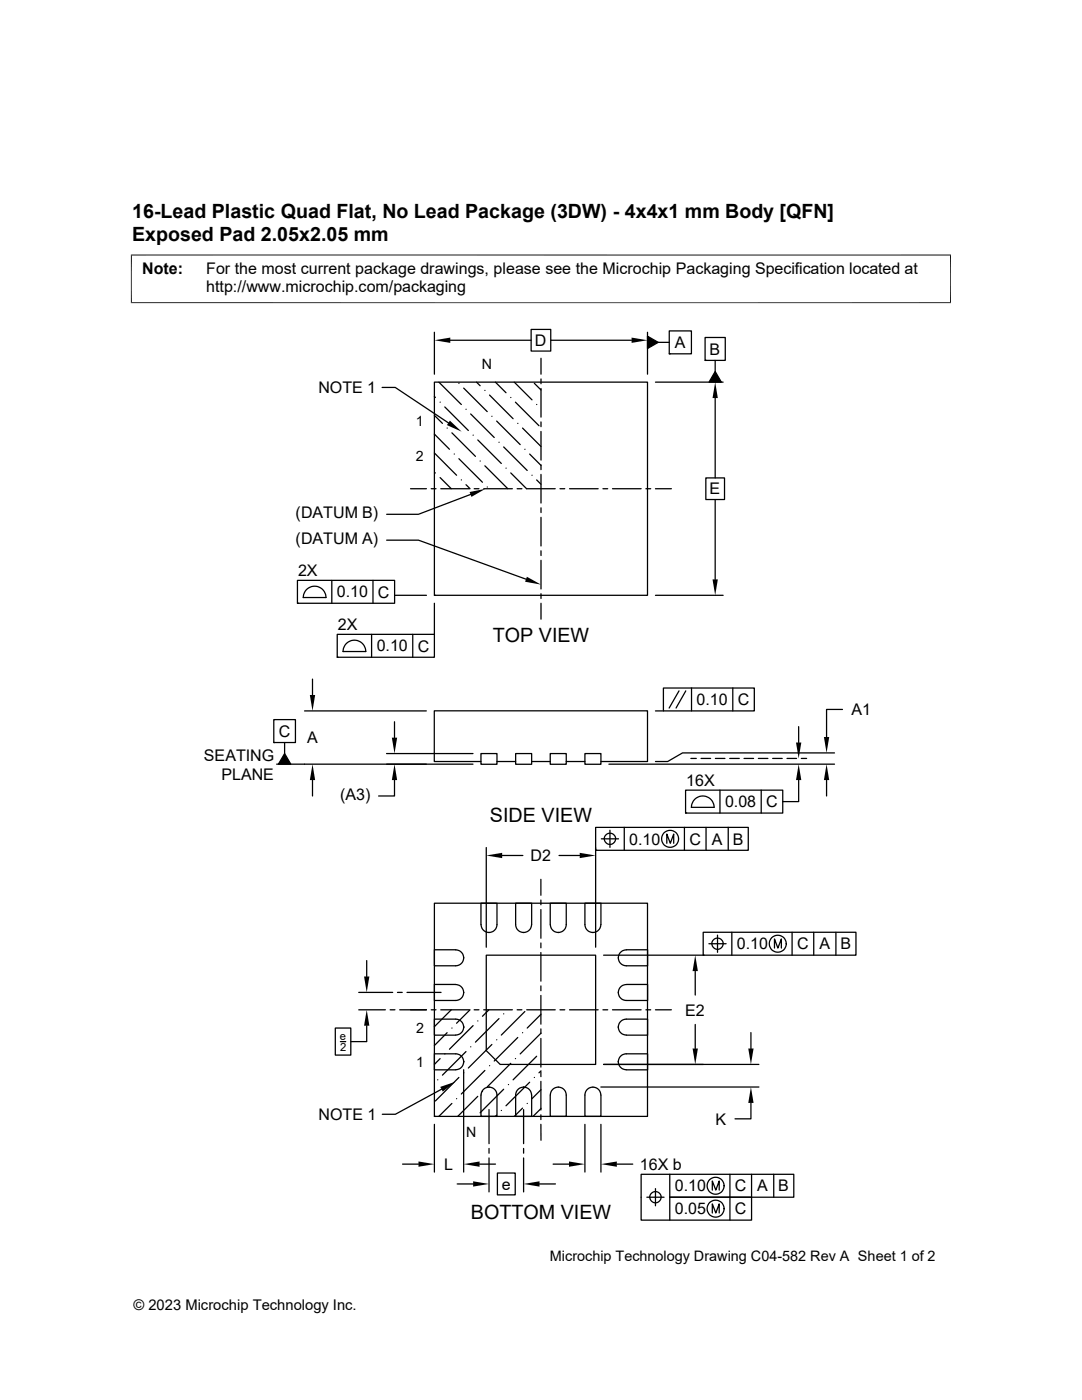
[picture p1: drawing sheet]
<svg xmlns="http://www.w3.org/2000/svg" width="216mm" height="279mm" viewBox="0 0 216 279" stroke-linecap="round" stroke-linejoin="round" font-family="sans-serif">
<g fill="none" stroke="#000" stroke-width=".25">
<path d="M76.2 77.3h2.7l10.6 7.1M86.7 76.3h42.5v42.5h-42.5zM86.7 79.1l.2 .2M86.7 66.3v8.4M87.6 76.3l4.5 4.4M89.9 67.9h16.1M91.6 76.5h.1M92.5 77.4l4.7 4.7M95.1 76.3l.7 .7M96.8 77.9h.1M97.7 78.8l4.7 4.8M98.8 76.3l2.2 2.1"/>
<path d="M101.9 79.3h.1M102.6 76.3l3.6 3.5M106 65.7h3.9v4.4h-3.9zM106.6 76.5l1.3 1.3M107.9 71.5v3.2M107.9 75.6v1M107.9 77.5v5.7M109.9 67.9h16.1M129.2 67.1l2.1 1.2-2.1 1.3zM129.2 66.3v8.4M130.8 76.3h13.5M131.3 68.3h2.2"/>
<path d="M133.5 66h4.5v4.6h-4.5zM133.5 70.6h.1M140.7 67.4h4v4.5h-4zM140.7 71.9h.1M142.7 74.1l1.2 2.2h-2.4zM142.7 71.9v2.2M142.7 79.4v16M81.9 97.5h3.2M86 97.5h1M86.7 82.9l1.6 1.6M86.7 86.6l3 3.1M86.7 90.4l4.4 4.4"/>
<path d="M86.9 94.4h.1M87.8 80.3h.1M87.8 95.3l2.2 2.2M87.9 97.5h5.8M88.8 81.2l4.7 4.7M89.2 85.4h.1M90.2 86.4l4.7 4.7M90.6 90.6h.1M91.6 91.5l4.7 4.7M92.1 95.8h.1M93 81.7h.1M93 96.7l.8 .8"/>
<path d="M93.9 98.7l-10.4 3.9h-6.3M93.9 82.6l4.7 4.7M94.4 86.8h.1M94.6 97.5h1M95.3 87.8l4.7 4.7M95.8 92h.1M96.5 97.5h5.7M96.8 93l4.5 4.5M97.2 97.2h.1M98.1 83.1h.1M99.1 84l4.7 4.7M99.6 88.3h.1"/>
<path d="M100.5 89.2l4.7 4.7M101 93.4h.1M101.9 94.4l3.2 3.1M102.8 80.3l4.7 4.7M103.2 97.5h.9M103.3 84.5h.1M104.3 85.4l3.6 3.7M104.7 89.7h.1M105.1 97.5h5.7M105.7 90.6l2.2 2.3M106.2 94.8h.1M107.1 80.7h.1"/>
<path d="M107.1 95.8l.8 .8M107.9 84.2v1M107.9 86.1v5.7M107.9 92.8v.9M107.9 94.7v5.7M111.7 97.5h1M113.6 97.5h5.8M120.3 97.5h1M122.2 97.5h5.7M128.9 97.5h.9M130.8 97.5h3.2M140.8 95.4h3.8v4.3h-3.8z"/>
<path d="M142.7 99.7v15.9M59.4 115.8h19.3v4.6h-19.3zM61.3 117.5a2.27 2.27 0 0 1 2.4-.3 2.27 2.27 0 0 1 1.3 2.1h-4.5l.2-1zM66.2 115.8v4.6M74.4 115.8v4.6M77.2 107.8h6.3l21.5 7.8M78.7 118.8h6.4M86.7 118.8h.1M107.9 101.3v1M107.9 103.3v5.7M107.9 109.9v1M107.9 111.8v5.7"/>
<path d="M107.9 118.5v.9M130.8 118.8h13.5M59.4 120.4h.1M62.4 135.5v3.2M67.3 126.6h19.4v4.6h-19.4zM67.3 131.2h.1M69.2 128.3a2.27 2.27 0 0 1 2.5-.3 2.27 2.27 0 0 1 1.3 2h-4.5l.2-.9zM74.1 126.6v4.6M82.4 126.6v4.6M86.7 120.4v6.2M107.9 120.4v3.2M132.4 137.3h18.1v4.6h-18.1z"/>
<path d="M135.5 137.9l-2 3.4M136.8 137.9l-1.9 3.4M138 137.3v4.6M146.2 137.3v4.6M54.6 143.6h4.3v4.6h-4.3zM54.6 148.2h.1M56.8 148.2v2.2M56.8 150.4l1.2 2.1h-2.4zM60.8 141.9h24.3M62.4 155.7v3.2M77.1 150.4h17.3M78.7 155.7v3.2h-3.2"/>
<path d="M78.7 144v3.2M94.4 152.5h-39.2M96 150.4h3.2v2.1h-3.2zM96 152h-9.3v-10.1h42.5v10.1h-9.3M99.2 152h3.7M102.9 150.4h3.2v2.1h-3.2zM106.1 152h3.7M109.8 150.4h3.2v2.1h-3.2zM113 152h3.7M116.7 150.4h3.2v2.1h-3.2zM121.5 152.5h45M130.8 141.9h1.6"/>
<path d="M136.8 157.7h19.4v4.6h-19.4zM137.9 151.4h1M139.9 151.4h1.9M142.7 151.4h2M143.7 157.7v4.6M145.6 151.4h1.9M148.5 151.4h1.9M151.3 151.4h1.9M151.9 157.7v4.6M154.2 151.4h1.9M157 151.4h1.9M159.4 155.7v4.3h-3.2"/>
<path d="M159.4 145v3.2M159.9 151.4h1.1M164.9 155.7v3.2M166.5 150.3h-30.3l-3 1.7h-2.4M168.1 141.6h-3.2v5.5M97 169.1v19.9M100.2 170.7h4.1M107.9 175.5v3.2M107.9 179.6v1M111.5 170.7h4.2M118.9 169.1v19.9M118.9 165.1h30.4v4.6h-30.4z"/>
<path d="M118.9 169.7h.1M120 167.4h3.4M121.7 165.7v3.4M122.8 167.4a1.13 1.13 0 0 1-1.6 1 1.13 1.13 0 0 1-.3-1.9 1.13 1.13 0 0 1 1.9 .5l.1 .4M124.6 165.1v4.6M133.1 168.3v-1.8l.7 1.8 .6-1.8v1.8M136.6 165.1v4.6M136.8 162.3h.1M137.9 161.1h4.6M138 161.1a2.26 2.26 0 0 1 2.2-2.2 2.26 2.26 0 0 1 2.3 2.2M140.9 165.1v4.6M145.3 165.1v4.6"/>
<path d="M71.6 198.1h6.8M73.2 191.7v3.2M79.3 198.1h1M81.2 198.1h6.8M86.7 180.3h42.5v42.5h-42.5zM86.7 189.5l4.2 .1a1.59 1.59 0 0 1 1.6 1.6 1.59 1.59 0 0 1-1.6 1.5h-4.2zM90.9 196.5a1.59 1.59 0 0 1 1.6 1.6M90.9 196.5h-4.2v3.2h4.2a1.59 1.59 0 0 0 1.6-1.6M92.5 191.2h.1M92.5 198.1h.1M96 180.3h3.2v4.2a1.6 1.6 0 0 1-1.6 1.6 1.6 1.6 0 0 1-1.6-1.6zM97 190.6h21.9v21.8h-19.1l-2.8-2.7z"/>
<path d="M97.6 186.1h.1M104.5 186.1h.1M106.1 184.5a1.59 1.59 0 0 1-1.6 1.6M106.1 184.5v-4.2h-3.2v4.2a1.59 1.59 0 0 0 1.6 1.6M107.9 181.5v5.7M107.9 188.2v.9M107.9 190.1v5.7M107.9 196.8v.9M107.9 198.7v5.7M109.8 180.3h3.2v4.2a1.6 1.6 0 0 1-1.6 1.6 1.6 1.6 0 0 1-1.6-1.6zM111.4 186.1h.1M118.3 186.1h.1"/>
<path d="M119.9 184.5a1.59 1.59 0 0 1-1.6 1.6M119.9 184.5v-4.2h-3.2v4.2a1.59 1.59 0 0 0 1.6 1.6M120.4 190.6h19.9M123.4 191.2h.1M123.4 198.1h.1M123.8 190l.9-.4 4.5-.1v3.2h-4.2a1.58 1.58 0 0 1-1.5-.9 1.58 1.58 0 0 1 .3-1.8zM125 196.5h4.2v3.2h-4.2a1.59 1.59 0 0 1-1.6-1.6 1.59 1.59 0 0 1 1.6-1.6M138.7 193.8v4.8M140.3 186.1h30.5v4.5h-30.5zM140.3 190.6h.1M141.5 188.3h3.4M142 188.3a1.14 1.14 0 0 1 1.5-1.1 1.14 1.14 0 0 1 .5 1.8 1.14 1.14 0 0 1-1.9-.2l-.1-.5"/>
<path d="M143.2 186.6v3.5M146 186.1v4.5M154.5 189.2v-1.8l.7 1.8 .7-1.8v1.8M158.1 186.1v4.5M162.4 186.1v4.5M166.8 186.1v4.5M66.9 205.2h3.1v5.4h-3.1zM67.9 207.9h1.1M71.6 201.5h5.3M73.2 204.7v3.2h-3.2M77.9 201.5h.9M79.8 201.5h5.3"/>
<path d="M86 201.5h1M86.7 203.4h4.2a1.6 1.6 0 0 1 1.6 1.6 1.6 1.6 0 0 1-1.6 1.6h-4.2zM86.7 210.3h4.2a1.6 1.6 0 0 1 1.6 1.6 1.6 1.6 0 0 1-1.6 1.6h-4.2zM87.3 215.5h.1M87.8 211.3l-1.1 1.1M87.9 201.5h5.8M88.1 217.4l-9.2 5h-2.6M88.8 210.3h.1M89.2 206.1l-2.5 2.6M90 201.5l-3.3 3.4M90.2 205.2h.1M91.1 219.3h.1"/>
<path d="M91.6 215l-4.7 4.7M92.5 214.1h.1M92.5 213.5v20.4M92.5 205h.1M92.5 211.9h.1M93 209.9l-4.7 4.7M93.8 201.5l-2.7 2.7M93.9 208.9h.1M94.4 204.7l-4.7 4.7M94.6 201.5h1M95.3 203.8h.1M95.3 218.8l-4 4"/>
<path d="M96.3 217.8h.1M96.5 217.4a1.59 1.59 0 0 1 1.7-.3 1.59 1.59 0 0 1 1 1.4v4.3h-3.2v-4.5zM96.5 201.5h5.7M96.8 213.6l-4.7 4.7M97.6 201.5l-1.3 1.3M97.6 217h.1M97.7 212.7h.1M98.1 208.4l-4.6 4.7M99.1 207.5h.1M99.6 203.3l-4.7 4.7M100.5 202.3h.1M100.5 217.4l-4.7 4.7"/>
<path d="M101.5 216.5h.1M101.9 212.2l-4.7 4.7M102.8 211.3h.1M103.2 201.5h.9M103.3 207.1l-4.7 4.7M104.3 206.1h.1M104.5 217h.1M104.7 201.9l-4.7 4.7M105.1 201.5h5.7M105.7 216l-4.7 4.7M106.1 218.5a1.59 1.59 0 0 0-1.6-1.5 1.59 1.59 0 0 0-1.6 1.5v4.3h3.2v-4.3M106.6 215h.1"/>
<path d="M107.1 210.8l-4.7 4.7M107.9 205.3v1M107.9 207.2v5.8M107.9 213.9v1M107.9 215.8v5.7M107.9 202.4l-2.7 2.8M107.9 206.2l-4.1 4.1M107.9 213.7l-.4 .4M107.9 217.5l-1.7 1.8M110.3 217.4a1.59 1.59 0 0 1 1.7-.3 1.59 1.59 0 0 1 1 1.4v4.3h-3.2v-4.5zM111.4 217h.1M111.7 201.5h1"/>
<path d="M113.6 201.5h5.8M118.3 217h.1M119.9 218.5a1.59 1.59 0 0 0-1.6-1.5 1.59 1.59 0 0 0-1.6 1.5v4.3h3.2v-4.3M119.9 216.9h31.5M120.3 201.5h1M120.4 212.4h31M122.2 201.5h5.7M123.4 205h.1M123.4 211.9h.1M123.8 203.9l.9-.5h4.5v3.2h-4.2a1.58 1.58 0 0 1-1.5-1 1.58 1.58 0 0 1 .3-1.7zM123.8 210.8l.9-.5h4.5v3.2h-4.2a1.58 1.58 0 0 1-1.5-1 1.58 1.58 0 0 1 .3-1.7zM128.9 201.5h.9"/>
<path d="M130.8 201.5h3.2M138.7 204.4v4.9M149.8 206.1v3.2M80.3 232.3h3.2M86.7 222.8h.1M86.7 224.4v9.5M90.2 220.2l-2.6 2.6M91.2 236.3h3.2M95.7 232.3h3.2M97.6 221.4v6.8M97.6 229.2v.9M97.6 231.1v6.8"/>
<path d="M99.1 222.6l-.3 .2M99.3 234.1h3.5v4.4h-3.5zM100 221.6h.1M104.3 221.1l-1.7 1.7M104.5 221.4v6.8M104.5 229.2v.9M104.5 231.1v6.8M105.2 220.2h.1M107.7 236.3h3.1M107.9 224.4v3.2M107.9 222.5v.9M108 221.2l-1.6 1.6"/>
<path d="M110.4 232.3h3.1M116.7 224.4v9.5M119.9 224.4v9.5M123.1 232.3h3.2M129.1 238.9h3.4M130.8 237.2v3.4M131.9 238.9a1.13 1.13 0 0 1-1.6 1 1.13 1.13 0 0 1-.3-1.9 1.13 1.13 0 0 1 1.8 .5l.1 .4M133.6 234.4v4.5h16.4v4.6h-22.1v-9.1h30.5v4.5h-24.8v4.6M142.1 237.5v-1.8l.7 1.8 .7-1.8v1.8M145.6 234.4v9.1M149.8 220.1v3.2h-3.1M150 234.4v4.5"/>
<path d="M154.4 234.4v4.5M142.1 242.1v-1.8l.7 1.8 .7-1.8v1.8"/>
<circle cx="133.7" cy="167.4" r="1.69"/>
<circle cx="155.2" cy="188.3" r="1.69"/>
<circle cx="142.8" cy="236.7" r="1.69"/>
<circle cx="142.8" cy="241.2" r="1.69"/>
</g>
<g fill="#000">
<path d="M86.7 67.9l3.2-.5v1zM126 67.4l3.2 .5-3.2 .5zM129.2 67.1l2.1 1.2-2.1 1.3zM142.7 76.3l.5 3.1h-1zM142.7 74.1l1.2 2.2h-2.4zM89.8 83.9l2.3 2.2-2.9-1.3zM93.7 98.2l3.2-.6-2.8 1.6zM105.1 115.1l2.8 1.6-3.1-.6zM142.2 115.6h1l-.5 3.2zM61.8 138.7h1.1l-.5 3.2zM56.8 150.4l1.2 2.1h-2.4zM62.4 152.5l.5 3.2h-1.1z"/>
<path d="M78.2 147.2h1l-.5 3.2zM78.7 152.5l.5 3.2h-1zM159.4 152.5l.5 3.2h-1.1zM158.8 148.2h1.1l-.5 3.2zM164.9 152.5l.6 3.2h-1.1zM164.4 147.1h1.1l-.6 3.2zM97 170.7l3.2-.5v1.1zM115.7 170.2l3.2 .5-3.2 .6zM72.6 194.9h1.1l-.5 3.2zM138.7 190.6l.6 3.2h-1.1zM73.2 201.5l.5 3.2h-1.1zM87.8 216.9l3.1-1-2.6 1.9z"/>
<path d="M138.2 209.3h1.1l-.6 3.1zM149.3 209.3h1.1l-.6 3.1zM83.5 231.8l3.2 .5-3.2 .6zM94.4 235.8l3.2 .5-3.2 .5zM92.5 232.3l3.2-.5v1.1zM104.5 236.3l3.2-.5v1zM113.5 231.8l3.2 .5-3.2 .6zM119.9 232.3l3.2-.5v1.1zM149.8 216.9l.6 3.2h-1.1z"/>
</g>
<path d="M26.1 50.9h163.7M26.2 50.8v9.7M189.7 50.8v9.7M26.1 60.4h163.7" fill="none" stroke="#000" stroke-width=".2"/>
<g font-size="3.9">
<text x="26.4" y="43.5">16-Lead Plastic Quad Flat, No Lead Package (3DW) - 4x4x1 mm Body [QFN]</text>
<text x="26.4" y="48.1">Exposed Pad 2.05x2.05 mm</text>
<text x="98.3" y="128.1">TOP VIEW</text>
<text x="97.8" y="164">SIDE VIEW</text>
<text x="93.9" y="243.2">BOTTOM VIEW</text>
</g>
<g font-size="3.2">
<text x="28.4" y="54.7">Note:</text>
<text x="41.1" y="58.3">http://www.microchip.com/packaging</text>
<text x="41.1" y="54.7">For the most current package drawings, please see the Microchip Packaging Specification located at</text>
<text x="106.7" y="69">D</text>
<text x="134.7" y="69.5">A</text>
<text x="141.6" y="70.8">B</text>
<text x="63.5" y="78.4">NOTE 1</text>
<text x="141.6" y="98.7">E</text>
<text x="59" y="103.4">(DATUM B)</text>
<text x="59" y="108.6">(DATUM A)</text>
<text x="59.5" y="115">2X</text>
<text x="67.2" y="119.2">0.10</text>
<text x="75.4" y="119.3">C</text>
<text x="67.4" y="125.8">2X</text>
<text x="75.2" y="130">0.10</text>
<text x="83.4" y="130">C</text>
<text x="139" y="140.7">0.10</text>
<text x="147.2" y="140.7">C</text>
<text x="169.9" y="142.7">A1</text>
<text x="55.6" y="147">C</text>
<text x="61.3" y="148.3">A</text>
<text x="40.7" y="151.8">SEATING</text>
<text x="44.2" y="155.7">PLANE</text>
<text x="67.9" y="159.7">(A3)</text>
<text x="136.9" y="156.9">16X</text>
<text x="144.7" y="161.1">0.08</text>
<text x="152.9" y="161.1">C</text>
<text x="105.9" y="171.9">D2</text>
<text x="125.6" y="168.6">0.10</text>
<text x="137.6" y="168.6">C</text>
<text x="142" y="168.6">A</text>
<text x="146.2" y="168.6">B</text>
<text x="147" y="189.5">0.10</text>
<text x="159" y="189.5">C</text>
<text x="163.5" y="189.5">A</text>
<text x="167.7" y="189.5">B</text>
<text x="136.7" y="202.7">E2</text>
<text x="63.6" y="223.5">NOTE 1</text>
<text x="142.8" y="224.4">K</text>
<text x="88.6" y="233.5">L</text>
<text x="127.7" y="233.4">16X b</text>
<text x="100.1" y="237.4">e</text>
<text x="134.6" y="237.8">0.10</text>
<text x="146.6" y="237.8">C</text>
<text x="151.1" y="237.8">A</text>
<text x="155.3" y="237.8">B</text>
<text x="134.6" y="242.4">0.05</text>
<text x="146.6" y="242.4">C</text>
</g>
<g font-size="2.9">
<text x="109.7" y="251.7">Microchip Technology Drawing C04-582 Rev A Sheet 1 of 2</text>
<text x="26.6" y="261.3">© 2023 Microchip Technology Inc.</text>
</g>
<g font-size="2.8">
<text x="96.2" y="73.6">N</text>
<text x="83" y="85.1">1</text>
<text x="83" y="92">2</text>
<text x="83" y="206.1">2</text>
<text x="83.1" y="212.9">1</text>
<text x="93" y="226.8">N</text>
</g>
<g font-size="2.2">
<text x="67.8" y="207.6">e</text>
<text x="67.9" y="209.7">2</text>
</g>
</svg>
